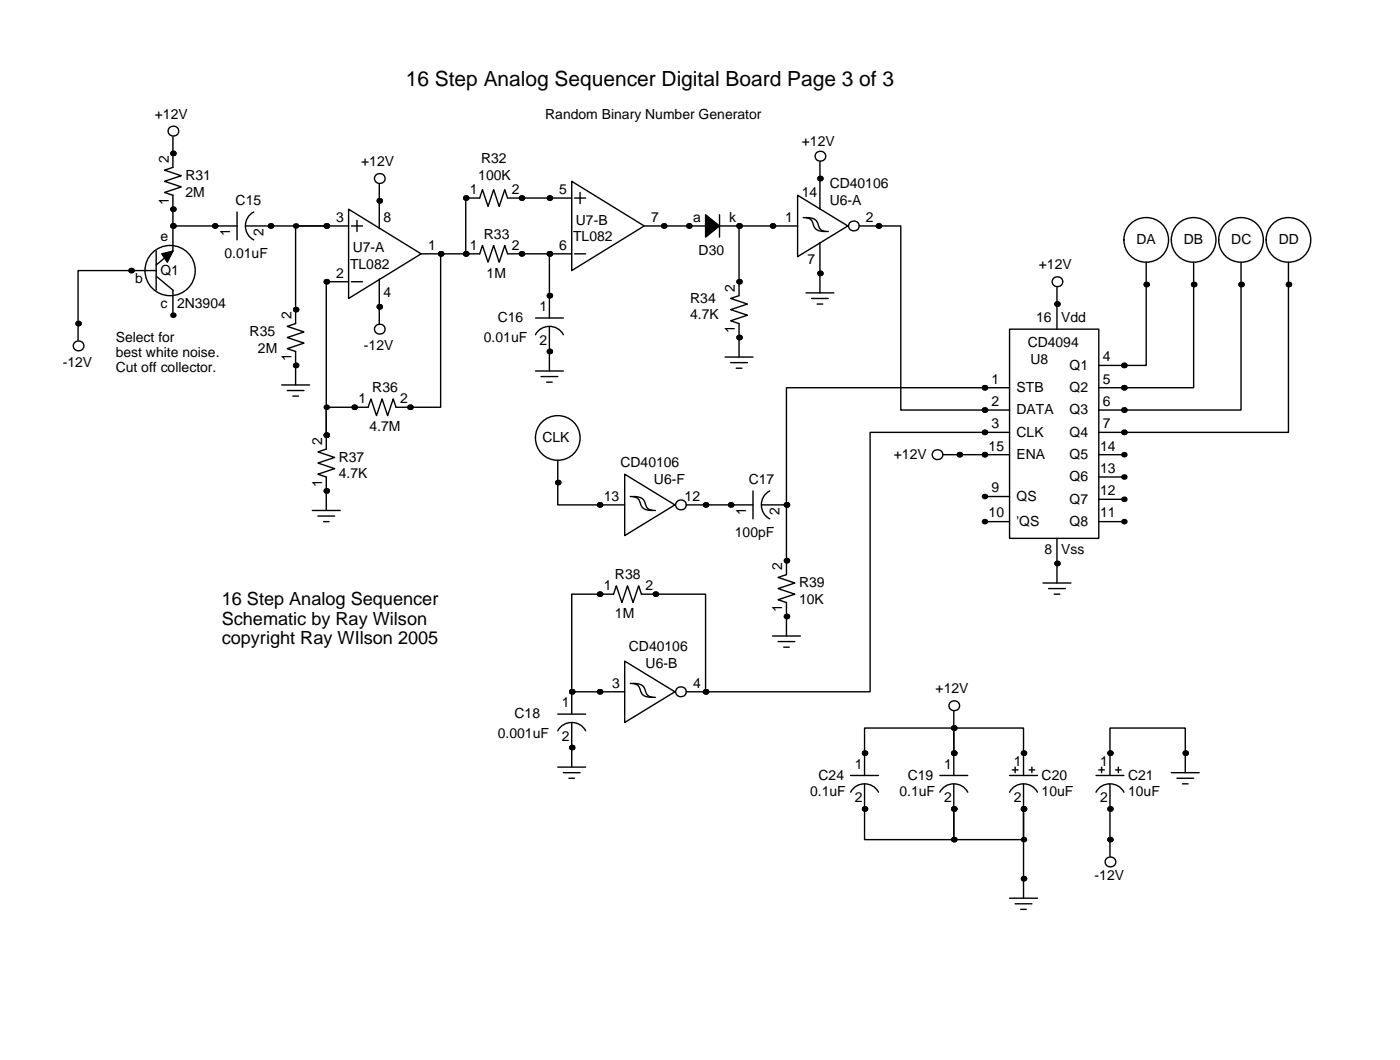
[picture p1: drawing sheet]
<svg xmlns="http://www.w3.org/2000/svg" width="255mm" height="193mm" viewBox="0 0 255 193" stroke-linecap="round" stroke-linejoin="round" font-family="sans-serif">
<g fill="none" stroke="#000" stroke-width=".25">
<path d="M31.5 27.9v2.6l-1.5 .5 3 1-3 1 3 1-3 1.1 1.5 .5v10.1l-3.1 2.6M43.2 38.6v5.1M46.2 38.6a2.88 2.88 0 0 0 0 5.1M100.1 36.1h-7.6l-.6-1.6-1 3.1-1-3.1-1 3.1-1-3.1-.5 1.6h-2.6v10.1M131.1 39.1v4.1M28.4 49.3h-14.2v9.6M28.4 50.3l3.1 2.5v4.6M28.4 45.7v7.1M31.5 41.1h11.7M44.7 41.1h14.7h-5.6v17.8l-1.5 .5 3.1 1.1-3.1 1 3.1 1-3.1 1 1.5 .5v2.5M59.4 51.3v30.5l-1.5 .5 3.1 1-3.1 1 3.1 1-3.1 1.1 1.5 .5v6.1M100.1 53.8v-7.6h-7.6l-.6-1.5-1 3.1-1-3.1-1 3.1-1-3.1-.5 1.5h-7.1v28h-8.2l-.5-1.6-1 3.1-1-3.1-1 3.1-1-3.1-.5 1.6h-7.7v5"/>
<path d="M120.9 41.1h7.6M131.1 41.1h9.6M134.6 41.1v10.2M160 41.1h4.1v33.6h15.2M208.8 47.8v18.7h-4.1M217.4 47.8v22.8h-12.7M226.1 47.8v26.9h-21.4M234.7 47.8v30.9h-30M97.5 67.6h5.1M98.6 68.6h3M99.6 69.6h1M100.1 64v3.6"/>
<path d="M132.1 65h5.1M133.1 66h3M134.1 67.1h1M134.6 61.5v3.5M179.3 70.6h-36v21.3M179.3 78.7h-20.8v47.3h-30v-17.8h-11.7l-.5-1.5-1 3-1-3-1 3-1-3-.5 1.5h-7.7v17.8h5.1M56.9 93h5.1M57.9 94h3.1M58.9 95h1M101.6 87.9v4h7.6M128.5 91.9h8.7M137.2 89.4v5.1"/>
<path d="M138.7 91.9h4.6M140.2 89.4a2.88 2.88 0 0 0 0 5.1M143.3 91.9v12.7l-1.6 .6 3.1 1-3.1 1 3.1 1-3.1 1 1.6 .5v2.6M174.8 82.8h4.5M157.5 137.2v-4.6h16.2v4.6v-4.6h12.7v4.6M202.2 137.2v-4.6h13.7v4.6M157.5 147.3v5.6h16.2v-5.6v5.6h12.7v-5.6v12.7M202.2 147.3v5.6"/>
<circle cx="31" cy="49.3" r="4.6"/>
<circle cx="208.8" cy="43.7" r="4.1"/>
<circle cx="217.4" cy="43.7" r="4.1"/>
<circle cx="226.1" cy="43.7" r="4.1"/>
<circle cx="234.7" cy="43.7" r="4.1"/>
</g>
<g fill="#000">
<circle cx="31.5" cy="38.1" r=".51"/>
<circle cx="31.5" cy="27.9" r=".51"/>
<circle cx="84.8" cy="36.1" r=".51"/>
<circle cx="95" cy="36.1" r=".51"/>
<circle cx="100.1" cy="36.1" r=".51"/>
<circle cx="14.2" cy="58.9" r=".51"/>
<circle cx="23.9" cy="49.3" r=".51"/>
<circle cx="31.5" cy="41.1" r=".51"/>
<circle cx="31.5" cy="57.4" r=".51"/>
<circle cx="39.1" cy="41.1" r=".51"/>
<circle cx="49.3" cy="41.1" r=".51"/>
<circle cx="53.8" cy="56.4" r=".51"/>
<circle cx="53.8" cy="41.1" r=".51"/>
<circle cx="59.4" cy="51.3" r=".51"/>
<circle cx="59.4" cy="41.1" r=".51"/>
<circle cx="80.3" cy="46.2" r=".51"/>
<circle cx="84.8" cy="46.2" r=".51"/>
<circle cx="95" cy="46.2" r=".51"/>
<circle cx="100.1" cy="46.2" r=".51"/>
<circle cx="100.1" cy="53.8" r=".51"/>
<circle cx="120.9" cy="41.1" r=".51"/>
<circle cx="125.5" cy="41.1" r=".51"/>
<circle cx="134.6" cy="41.1" r=".51"/>
<circle cx="134.6" cy="51.3" r=".51"/>
<circle cx="140.7" cy="41.1" r=".51"/>
<circle cx="160" cy="41.1" r=".51"/>
<circle cx="208.8" cy="51.8" r=".51"/>
<circle cx="217.4" cy="51.8" r=".51"/>
<circle cx="226.1" cy="51.8" r=".51"/>
<circle cx="234.7" cy="51.8" r=".51"/>
<circle cx="53.8" cy="66.5" r=".51"/>
<circle cx="59.4" cy="79.2" r=".51"/>
<circle cx="59.4" cy="74.2" r=".51"/>
<circle cx="64.5" cy="74.2" r=".51"/>
<circle cx="74.7" cy="74.2" r=".51"/>
<circle cx="100.1" cy="64" r=".51"/>
<circle cx="134.6" cy="61.5" r=".51"/>
<circle cx="179.3" cy="74.7" r=".51"/>
<circle cx="179.3" cy="70.6" r=".51"/>
<circle cx="179.3" cy="78.7" r=".51"/>
<circle cx="204.7" cy="66.5" r=".51"/>
<circle cx="204.7" cy="70.6" r=".51"/>
<circle cx="204.7" cy="74.7" r=".51"/>
<circle cx="204.7" cy="78.7" r=".51"/>
<circle cx="59.4" cy="89.4" r=".51"/>
<circle cx="101.6" cy="87.9" r=".51"/>
<circle cx="109.2" cy="91.9" r=".51"/>
<circle cx="128.5" cy="91.9" r=".51"/>
<circle cx="133.1" cy="91.9" r=".51"/>
<circle cx="143.3" cy="91.9" r=".51"/>
<circle cx="170.7" cy="82.8" r="1.02"/>
<circle cx="174.8" cy="82.8" r=".51"/>
<circle cx="179.3" cy="82.8" r=".51"/>
<circle cx="109.2" cy="108.2" r=".51"/>
<circle cx="119.4" cy="108.2" r=".51"/>
<circle cx="143.3" cy="102.1" r=".51"/>
<circle cx="143.3" cy="112.3" r=".51"/>
<circle cx="104.1" cy="126" r=".51"/>
<circle cx="109.2" cy="126" r=".51"/>
<circle cx="128.5" cy="126" r=".51"/>
<circle cx="157.5" cy="137.2" r=".51"/>
<circle cx="173.7" cy="137.2" r=".51"/>
<circle cx="173.7" cy="132.6" r=".51"/>
<circle cx="186.4" cy="137.2" r=".51"/>
<circle cx="202.2" cy="137.2" r=".51"/>
<circle cx="215.9" cy="137.2" r=".51"/>
<circle cx="157.5" cy="147.3" r=".51"/>
<circle cx="173.7" cy="152.9" r=".51"/>
<circle cx="173.7" cy="147.3" r=".51"/>
<circle cx="186.4" cy="147.3" r=".51"/>
<circle cx="186.4" cy="152.9" r=".51"/>
<circle cx="202.2" cy="152.9" r=".51"/>
<circle cx="202.2" cy="147.3" r=".51"/>
<circle cx="186.4" cy="160" r=".51"/>
</g>
<path d="M128.5 39.1l2.6 2-2.6 2.1zM29.5 46.2l2-.5-1 2.1z" fill="#000" stroke="#000" stroke-width=".25"/>
<circle cx="170.7" cy="82.8" r=".76" fill="#fff"/>
<g fill="none" stroke="#000" stroke-width=".25">
<path d="M134.6 51.3v2.5l-1.5 .6 3 1-3 1 3 1-3 1 1.5 .5v2.6M51.3 70.1h5.1M52.3 71.1h3.1M53.3 72.1h1.1M53.8 66.5v3.6M171.7 82.8h3.1M190 106.2h5.1M191 107.2h3.1M192 108.2h1M192.5 102.6v3.6M101.6 133.1a2.88 2.88 0 0 1 5.1 0M101.6 139.7h5.1"/>
<path d="M101.6 130h5.1M104.1 126v4M104.1 131.6v8.1M102.6 140.7h3.1M103.6 141.7h1"/>
</g>
<g fill="#000">
<circle cx="69.1" cy="59.9" r="1.02"/>
<circle cx="134.6" cy="51.3" r=".51"/>
<circle cx="53.8" cy="66.5" r=".51"/>
<circle cx="134.6" cy="61.5" r=".51"/>
<circle cx="174.8" cy="82.8" r=".51"/>
<circle cx="192.5" cy="102.6" r=".51"/>
<circle cx="104.1" cy="136.1" r=".51"/>
<circle cx="104.1" cy="126" r=".51"/>
</g>
<circle cx="69.1" cy="59.9" r=".76" fill="#fff"/>
<path d="M69.1 55.9v3" fill="none" stroke="#000" stroke-width=".25"/>
<g fill="#000">
<circle cx="69.1" cy="55.9" r=".51"/>
<circle cx="14.2" cy="63" r="1.02"/>
</g>
<circle cx="14.2" cy="63" r=".76" fill="#fff"/>
<path d="M14.2 58.9v3.1" fill="none" stroke="#000" stroke-width=".25"/>
<g fill="#000">
<circle cx="31.5" cy="23.9" r="1.02"/>
<circle cx="14.2" cy="58.9" r=".51"/>
</g>
<circle cx="31.5" cy="23.9" r=".76" fill="#fff"/>
<path d="M31.5 24.9v3" fill="none" stroke="#000" stroke-width=".25"/>
<g fill="#000">
<circle cx="31.5" cy="27.9" r=".51"/>
<circle cx="69.1" cy="32.5" r="1.02"/>
</g>
<circle cx="69.1" cy="32.5" r=".76" fill="#fff"/>
<g fill="none" stroke="#000" stroke-width=".25">
<path d="M63.5 38.1l13.2 8.1-13.2 8.2zM69.1 33.5v8.2M100.1 36.1h4M104.1 33l13.2 8.1-13.2 8.2zM104.6 36.1h2.1M105.7 35.1v2M59.4 51.3h4.1M59.4 41.1h4.1M64 51.3h2M64 41.1h2M65 40.1v2.1M69.1 50.8v5.1"/>
<path d="M76.7 46.2h3.6M100.1 46.2h4M104.6 46.2h2.1M117.3 41.1h3.6M113.8 86.4l9.1 5.5-9.1 5.6zM114.8 90.4a1.69 1.69 0 0 1 2 1.7 1.9 1.9 0 0 0 2.1 .9M115.3 90.4a1.86 1.86 0 0 1 2.4 1.7 1.47 1.47 0 0 0 1.7 .9"/>
</g>
<g fill="#000">
<circle cx="69.1" cy="36.6" r=".51"/>
<circle cx="100.1" cy="36.1" r=".51"/>
<circle cx="59.4" cy="51.3" r=".51"/>
<circle cx="59.4" cy="41.1" r=".51"/>
<circle cx="69.1" cy="55.9" r=".51"/>
<circle cx="80.3" cy="46.2" r=".51"/>
<circle cx="100.1" cy="46.2" r=".51"/>
<circle cx="120.9" cy="41.1" r=".51"/>
<circle cx="124" cy="91.9" r="1.02"/>
</g>
<circle cx="124" cy="91.9" r=".76" fill="#fff"/>
<g fill="none" stroke="#000" stroke-width=".25">
<path d="M183.9 59.9h16.3v38.1h-16.3zM192.5 55.4v4.5M179.3 74.7h4.6M179.3 70.6h4.6M179.3 78.7h4.6M200.2 74.7h4.5M200.2 66.5h4.5M200.2 70.6h4.5M200.2 78.7h4.5M109.2 91.9h4.6M125 91.9h3.5M179.3 82.8h4.6"/>
<path d="M179.3 90.4h4.6M179.3 95h4.6M192.5 98v4.6M200.2 82.8h4.5M200.2 95h4.5M200.2 86.9h4.5M200.2 90.9h4.5"/>
</g>
<g fill="#000">
<circle cx="149.4" cy="28.4" r="1.02"/>
<circle cx="192.5" cy="55.4" r=".51"/>
<circle cx="179.3" cy="74.7" r=".51"/>
<circle cx="179.3" cy="70.6" r=".51"/>
<circle cx="179.3" cy="78.7" r=".51"/>
<circle cx="204.7" cy="66.5" r=".51"/>
<circle cx="204.7" cy="70.6" r=".51"/>
<circle cx="204.7" cy="74.7" r=".51"/>
<circle cx="204.7" cy="78.7" r=".51"/>
<circle cx="109.2" cy="91.9" r=".51"/>
<circle cx="128.5" cy="91.9" r=".51"/>
<circle cx="179.3" cy="82.8" r=".51"/>
<circle cx="179.3" cy="90.4" r=".51"/>
<circle cx="179.3" cy="95" r=".51"/>
<circle cx="204.7" cy="86.9" r=".51"/>
<circle cx="204.7" cy="95" r=".51"/>
<circle cx="204.7" cy="82.8" r=".51"/>
<circle cx="204.7" cy="90.9" r=".51"/>
<circle cx="192.5" cy="102.6" r=".51"/>
</g>
<circle cx="149.4" cy="28.4" r=".76" fill="#fff"/>
<path d="M145.3 35.6l9.1 5.5-9.1 5.6zM146.3 39.6a1.69 1.69 0 0 1 2 1.7 1.9 1.9 0 0 0 2.1 .9M146.8 39.6a1.86 1.86 0 0 1 2.4 1.7 1.47 1.47 0 0 0 1.7 .9M149.4 29.5v3M146.8 53.3h5.1M147.8 54.4h3.1M148.8 55.4h1.1M149.4 49.8v3.5" fill="none" stroke="#000" stroke-width=".25"/>
<g fill="#000">
<circle cx="149.4" cy="32.5" r=".51"/>
<circle cx="149.4" cy="49.8" r=".51"/>
<circle cx="155.4" cy="41.1" r="1.02"/>
</g>
<circle cx="155.4" cy="41.1" r=".76" fill="#fff"/>
<path d="M149.4 32.5v5.6M140.7 41.1h4.6M149.4 44.2v5.6M156.5 41.1h3.5M113.8 120.4l9.1 5.6-9.1 5.6z" fill="none" stroke="#000" stroke-width=".25"/>
<g fill="#000">
<circle cx="149.4" cy="32.5" r=".51"/>
<circle cx="140.7" cy="41.1" r=".51"/>
<circle cx="149.4" cy="49.8" r=".51"/>
<circle cx="160" cy="41.1" r=".51"/>
<circle cx="124" cy="126" r="1.02"/>
</g>
<circle cx="124" cy="126" r=".76" fill="#fff"/>
<path d="M97.5 57.9h5.1M100.1 53.8v4.1M100.1 59.4v4.6M97.5 61a2.88 2.88 0 0 1 5.1 0M140.7 115.8h5.1M141.7 116.8h3.1M142.7 117.9h1.1M143.3 112.3v3.5M109.2 126h4.6M114.8 124.5a1.69 1.69 0 0 1 2 1.6 1.9 1.9 0 0 0 2.1 .9M115.3 124.5a1.86 1.86 0 0 1 2.4 1.6 1.47 1.47 0 0 0 1.7 .9M125 126h3.5" fill="none" stroke="#000" stroke-width=".25"/>
<g fill="#000">
<circle cx="100.1" cy="53.8" r=".51"/>
<circle cx="192.5" cy="51.3" r="1.02"/>
<circle cx="100.1" cy="64" r=".51"/>
<circle cx="143.3" cy="112.3" r=".51"/>
<circle cx="109.2" cy="126" r=".51"/>
<circle cx="128.5" cy="126" r=".51"/>
</g>
<circle cx="192.5" cy="51.3" r=".76" fill="#fff"/>
<path d="M192.5 52.3v3.1" fill="none" stroke="#000" stroke-width=".25"/>
<g fill="#000">
<circle cx="192.5" cy="55.4" r=".51"/>
<circle cx="173.7" cy="128.5" r="1.02"/>
</g>
<circle cx="173.7" cy="128.5" r=".76" fill="#fff"/>
<path d="M173.7 129.5v3.1M215.9 137.2v3.5M213.4 140.7h5M214.4 141.7h3M215.4 142.7h1M183.9 163.6h5.1M184.9 164.6h3.1M185.9 165.6h1M186.4 160v3.6" fill="none" stroke="#000" stroke-width=".25"/>
<g fill="#000">
<circle cx="173.7" cy="132.6" r=".51"/>
<circle cx="215.9" cy="137.2" r=".51"/>
<circle cx="202.2" cy="157" r="1.02"/>
<circle cx="186.4" cy="160" r=".51"/>
</g>
<circle cx="202.2" cy="157" r=".76" fill="#fff"/>
<g fill="none" stroke="#000" stroke-width=".25">
<path d="M101.6 83.8v4.1M157.5 137.2v4M173.7 137.2v4M184.9 139.7v1M186.4 137.2v4M188 139.7v1M200.7 139.7v1M202.2 137.2v4M203.7 139.7v1M154.9 144.3a2.88 2.88 0 0 1 5.1 0M154.9 141.2h5.1M157.5 142.7v4.6"/>
<path d="M171.2 144.3a2.88 2.88 0 0 1 5.1 0M171.2 141.2h5.1M173.7 142.7v4.6M183.9 144.3a2.88 2.88 0 0 1 5.1 0M183.9 141.2h5.1M184.4 140.2h1M186.4 142.7v4.6M187.5 140.2h1M199.6 144.3a2.88 2.88 0 0 1 5.1 0M199.6 141.2h5.1M200.2 140.2h1M202.2 142.7v4.6"/>
<path d="M202.2 152.9v3.1M203.2 140.2h1"/>
<circle cx="101.6" cy="79.8" r="4.1"/>
</g>
<g fill="#000">
<circle cx="101.6" cy="87.9" r=".51"/>
<circle cx="157.5" cy="137.2" r=".51"/>
<circle cx="173.7" cy="137.2" r=".51"/>
<circle cx="186.4" cy="137.2" r=".51"/>
<circle cx="202.2" cy="137.2" r=".51"/>
<circle cx="157.5" cy="147.3" r=".51"/>
<circle cx="173.7" cy="147.3" r=".51"/>
<circle cx="186.4" cy="147.3" r=".51"/>
<circle cx="202.2" cy="152.9" r=".51"/>
<circle cx="202.2" cy="147.3" r=".51"/>
</g>
<text font-size="3.8" x="73.9" y="15.7">16 Step Analog Sequencer Digital Board Page 3 of 3</text>
<g font-size="3.3">
<text x="40.4" y="110.2">16 Step Analog Sequencer</text>
<text x="40.4" y="113.8">Schematic by Ray Wilson</text>
<text x="40.4" y="117.3">copyright Ray WIlson 2005</text>
</g>
<g font-size="2.5">
<text x="28.2" y="21.6">+12V</text>
<text x="99.3" y="21.6">Random Binary Number Generator</text>
<text x="30.7" y="29.7" transform="rotate(-90 30.7 29.7)">2</text>
<text x="87.6" y="29.7">R32</text>
<text x="146.1" y="26.7">+12V</text>
<text x="33.8" y="32.8">R31</text>
<text x="33.8" y="35.8">2M</text>
<text x="65.8" y="30.2">+12V</text>
<text x="85.6" y="35.3">1</text>
<text x="87.1" y="32.8">100K</text>
<text x="93.2" y="35.3">2</text>
<text x="101.9" y="35.3">5</text>
<text x="146.1" y="35.8">14</text>
<text x="151.1" y="34.3">CD40106</text>
<text x="30.7" y="37.3" transform="rotate(-90 30.7 37.3)">1</text>
<text x="42.9" y="37.3">C15</text>
<text x="61.2" y="40.4">3</text>
<text x="69.9" y="40.4">8</text>
<text x="104.9" y="40.9">U7-B</text>
<text x="118.6" y="40.4">7</text>
<text x="126.2" y="40.4">a</text>
<text x="132.8" y="40.4">k</text>
<text x="143" y="40.4">1</text>
<text x="151.1" y="37.3">U6-A</text>
<text x="157.7" y="40.4">2</text>
<text x="29.2" y="43.9">e</text>
<text x="40.9" y="47">0.01uF</text>
<text x="41.9" y="42.9" transform="rotate(-90 41.9 42.9)">1</text>
<text x="48" y="42.9" transform="rotate(-90 48 42.9)">2</text>
<text x="64.3" y="46">U7-A</text>
<text x="78" y="45.5">1</text>
<text x="85.6" y="45.5">1</text>
<text x="88.1" y="43.4">R33</text>
<text x="93.2" y="45.5">2</text>
<text x="101.9" y="45.5">6</text>
<text x="104.4" y="43.9">TL082</text>
<text x="127.3" y="46.5">D30</text>
<text x="207" y="44.5">DA</text>
<text x="215.6" y="44.5">DB</text>
<text x="224.3" y="44.5">DC</text>
<text x="232.9" y="44.5">DD</text>
<text x="24.6" y="51.6">b</text>
<text x="29.2" y="50">Q1</text>
<text x="61.2" y="50.5">2</text>
<text x="63.8" y="49">TL082</text>
<text x="88.6" y="50.5">1M</text>
<text x="133.9" y="53.1" transform="rotate(-90 133.9 53.1)">2</text>
<text x="147.1" y="48">7</text>
<text x="189.2" y="49">+12V</text>
<text x="29.2" y="56.1">c</text>
<text x="32.3" y="56.1">2N3904</text>
<text x="53.1" y="58.2" transform="rotate(-90 53.1 58.2)">2</text>
<text x="69.9" y="54.1">4</text>
<text x="90.7" y="58.7">C16</text>
<text x="98.3" y="56.6">1</text>
<text x="125.7" y="55.1">R34</text>
<text x="125.7" y="58.2">4.7K</text>
<text x="188.7" y="58.7">16</text>
<text x="193.3" y="58.7">Vdd</text>
<text x="21.1" y="62.2">Select for</text>
<text x="21.1" y="65">best white noise.</text>
<text x="45.5" y="61.2">R35</text>
<text x="47" y="64.3">2M</text>
<text x="53.1" y="65.8" transform="rotate(-90 53.1 65.8)">1</text>
<text x="66.3" y="63.8">-12V</text>
<text x="88.1" y="62.2">0.01uF</text>
<text x="98.3" y="62.7">2</text>
<text x="133.9" y="60.7" transform="rotate(-90 133.9 60.7)">1</text>
<text x="187.2" y="63.2">CD4094</text>
<text x="200.9" y="65.8">4</text>
<text x="11.4" y="66.8">-12V</text>
<text x="21.1" y="67.8">Cut off collector.</text>
<text x="67.8" y="71.4">R36</text>
<text x="180.6" y="69.9">1</text>
<text x="185.2" y="71.4">STB</text>
<text x="187.7" y="66.3">U8</text>
<text x="194.8" y="67.3">Q1</text>
<text x="194.8" y="71.4">Q2</text>
<text x="200.9" y="69.9">5</text>
<text x="65.3" y="73.4">1</text>
<text x="72.9" y="73.4">2</text>
<text x="180.6" y="73.9">2</text>
<text x="180.6" y="78">3</text>
<text x="185.2" y="75.4">DATA</text>
<text x="194.8" y="75.4">Q3</text>
<text x="200.9" y="73.9">6</text>
<text x="200.9" y="78">7</text>
<text x="58.7" y="81" transform="rotate(-90 58.7 81)">2</text>
<text x="67.3" y="78.5">4.7M</text>
<text x="98.8" y="80.5">CLK</text>
<text x="162.8" y="83.6">+12V</text>
<text x="180.1" y="82">15</text>
<text x="185.2" y="83.6">ENA</text>
<text x="185.2" y="79.5">CLK</text>
<text x="194.8" y="79.5">Q4</text>
<text x="194.8" y="83.6">Q5</text>
<text x="200.4" y="82">14</text>
<text x="58.7" y="88.6" transform="rotate(-90 58.7 88.6)">1</text>
<text x="61.7" y="84.1">R37</text>
<text x="61.7" y="87.1">4.7K</text>
<text x="113" y="85.1">CD40106</text>
<text x="119.1" y="88.1">U6-F</text>
<text x="136.4" y="88.1">C17</text>
<text x="180.6" y="89.7">9</text>
<text x="194.8" y="87.6">Q6</text>
<text x="200.4" y="86.1">13</text>
<text x="110" y="91.2">13</text>
<text x="124.7" y="91.2">12</text>
<text x="135.9" y="93.7" transform="rotate(-90 135.9 93.7)">1</text>
<text x="142" y="93.7" transform="rotate(-90 142 93.7)">2</text>
<text x="180.1" y="94.2">10</text>
<text x="185.2" y="91.2">QS</text>
<text x="185.2" y="95.8">'QS</text>
<text x="194.8" y="91.7">Q7</text>
<text x="194.8" y="95.8">Q8</text>
<text x="200.4" y="90.2">12</text>
<text x="200.4" y="94.2">11</text>
<text x="133.9" y="97.8">100pF</text>
<text x="190.2" y="100.8">8</text>
<text x="193.3" y="100.8">Vss</text>
<text x="110" y="107.4">1</text>
<text x="112" y="105.4">R38</text>
<text x="117.6" y="107.4">2</text>
<text x="142.5" y="103.9" transform="rotate(-90 142.5 103.9)">2</text>
<text x="145.5" y="106.9">R39</text>
<text x="112" y="112.5">1M</text>
<text x="142.5" y="111.5" transform="rotate(-90 142.5 111.5)">1</text>
<text x="145.5" y="110">10K</text>
<text x="114.6" y="118.6">CD40106</text>
<text x="111.5" y="125.2">3</text>
<text x="117.6" y="121.7">U6-B</text>
<text x="126.2" y="125.2">4</text>
<text x="93.7" y="130.8">C18</text>
<text x="102.4" y="128.8">1</text>
<text x="170.4" y="126.2">+12V</text>
<text x="90.7" y="134.4">0.001uF</text>
<text x="102.4" y="134.9">2</text>
<text x="149.1" y="142">C24</text>
<text x="155.7" y="140">1</text>
<text x="165.4" y="142">C19</text>
<text x="172" y="140">1</text>
<text x="184.7" y="139.4">1</text>
<text x="189.7" y="142">C20</text>
<text x="200.4" y="139.4">1</text>
<text x="205.5" y="142">C21</text>
<text x="147.6" y="145">0.1uF</text>
<text x="155.7" y="146.1">2</text>
<text x="163.8" y="145">0.1uF</text>
<text x="172" y="146.1">2</text>
<text x="184.7" y="146.1">2</text>
<text x="189.7" y="145">10uF</text>
<text x="200.4" y="146.1">2</text>
<text x="205.5" y="145">10uF</text>
<text x="199.4" y="160.3">-12V</text>
</g>
</svg>
